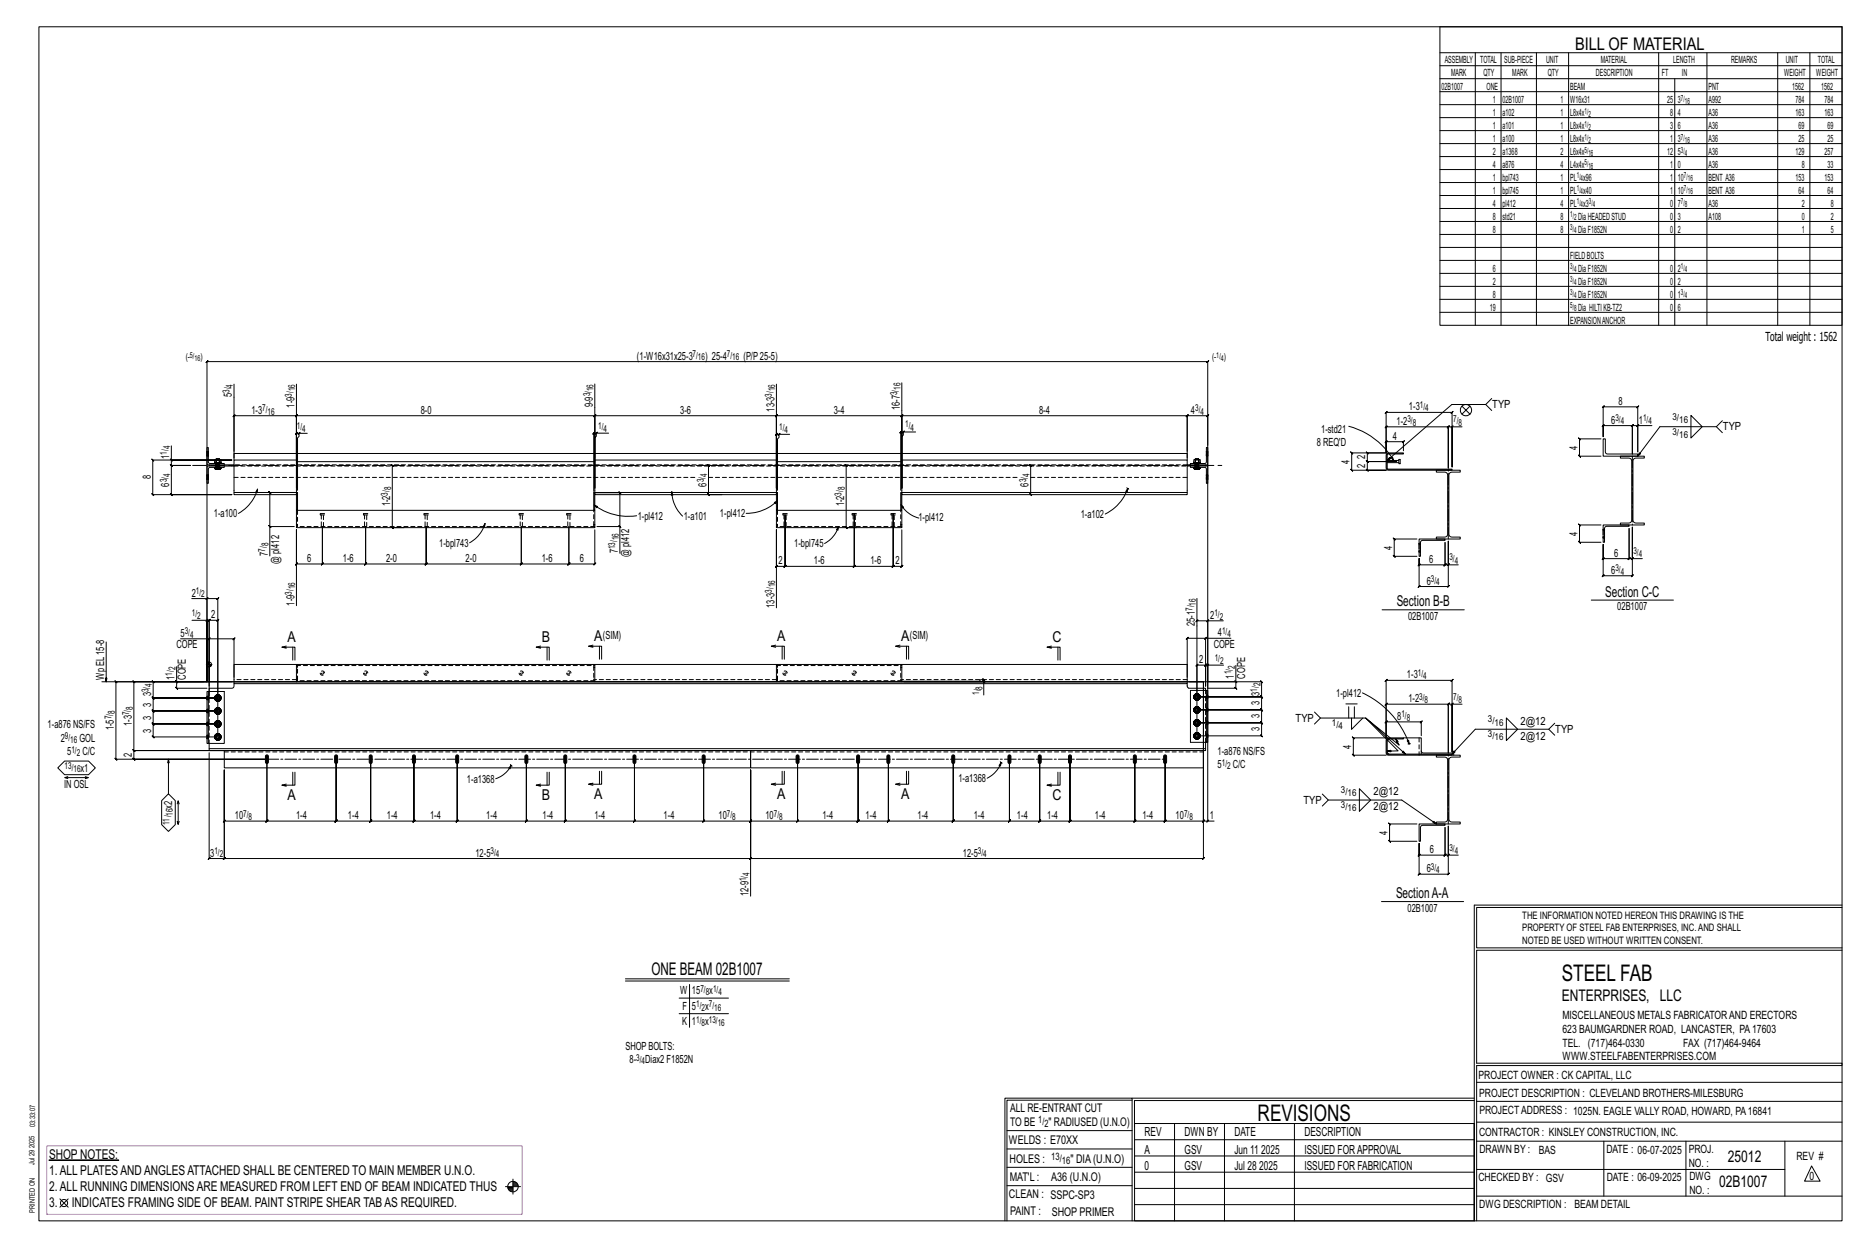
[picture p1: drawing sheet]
<svg xmlns="http://www.w3.org/2000/svg" width="914mm" height="610mm" viewBox="0 0 914 610" stroke-linecap="round" stroke-linejoin="round" font-family="sans-serif">
<g fill="#000" stroke="#000" stroke-width=".49">
<path d="M130 370h1v3a.7 .7 0 0 1 0 1 .7 .7 0 0 1-1-1zM164 370h1v3a.7 .7 0 0 1 0 1 .7 .7 0 0 1-1-1zM181 370h1v3a.7 .7 0 0 1-1 1 .7 .7 0 0 1 0-1zM202 370h1v3a.7 .7 0 0 1 0 1 .7 .7 0 0 1-1-1zM223 370h1l1 3a.7 .7 0 0 1-1 1 .7 .7 0 0 1-1-1zM257 370h1v3a.7 .7 0 0 1 0 1 .7 .7 0 0 1-1-1zM276 370h1v3a.7 .7 0 0 1 0 1 .7 .7 0 0 1-1-1zM310 370h1v3a.7 .7 0 0 1 0 1 .7 .7 0 0 1-1-1zM344 370h1v3a.7 .7 0 0 1-1 1 .7 .7 0 0 1 0-1zM390 370h1v3a.7 .7 0 0 1-1 1 .7 .7 0 0 1 0-1zM420 370h1v3a.7 .7 0 0 1-1 1 .7 .7 0 0 1-1-1zM434 370h2v3a.7 .7 0 0 1-1 1 .7 .7 0 0 1-1-1z"/>
<path d="M466 370h1v3a.7 .7 0 0 1 0 1 .7 .7 0 0 1-1-1zM494 370h1v3a.7 .7 0 0 1-1 1 .7 .7 0 0 1-1-1zM508 370h2v3a.7 .7 0 0 1-1 1 .7 .7 0 0 1-1-1zM523 370h1v3a.7 .7 0 0 1 0 1 .7 .7 0 0 1-1-1zM555 370h1v3a.7 .7 0 0 1 0 1 .7 .7 0 0 1-1-1zM570 370h1v3a.7 .7 0 0 1-1 1 .7 .7 0 0 1 0-1zM24 568h34z"/>
</g>
<g fill="none" stroke="#000" stroke-width=".49">
<path d="M19 13h883v584h-883zM705 13h197v146h-197zM705 26h197M705 32h197M705 39h197M722 26v133M735 26v133M752 26v133M768 26v133M812 26v133M820 39v120M836 26v133"/>
<path d="M870 26v133M886 26v133M705 45h197M705 51h197M705 58h197M705 64h197M705 70h197M705 77h197M705 83h197M705 89h197M705 96h197M705 102h197"/>
<path d="M705 108h197M705 115h197M705 121h197M705 127h197M705 134h197M705 140h197M705 146h197M705 153h197M115 188v33M145 188v37v-22h1l-1 1v-1h-30l-1 1 1-1v21M291 188v51v-25l1-1v-1h6M380 188v37"/>
<path d="M441 187v52v-25l1-1v-2h6M716 199l2 2 2-2M727 198l3 3M730 195l-3 3h-16l-32 27 1-1h1l-2 1h6M84 218v7h29h-38h-1l1 1v-1v17h-1l1 1v-1h38h-29v1l-1-1h1v-14l-1-1 1 1h9h-9l-1-1 1 1v-3M146 212h1l-1 1zM146 212h-1h1l-1 1v-1v27M150 212h-4v2v26M292 212h-1v-1l-1 1h1v28M292 211l-1 1zM381 212h1l-1 1zM381 212h-1h1l-1 1v-1v27"/>
<path d="M387 212h-6v2v1v25M442 211h1l-1 1zM442 211h-1l-1 1 1-1v29M591 218v-15h1l-1 1v-1h-10h1l-1 1v-1v18M660 209a36 36 0 0 1 22 16M711 209h-2v-1l-1 1h1v20v-20v-1l-1 1h1h-30v-1l-1 1h1v13h-17l-1-1 1 1v8h-1l1 1v-1h17h-10l1 1-1-1v-4h1l-1-1v1h15h-15h1l-1-1v1v-4h1l-1-1v1h10M711 208l-1 1zM716 203l2-2 2 2M716 209h-5v19v-26v-1l-1 1h1h-32v-1l-1 1h1v20v-6l-1 1 1-1h8l-1 1 1-1v5M784 215h-11v-1l1 1h-1v8l1 1-1-1h11M785 215h1v6v1h16v1h-17zM802 208l-1 1z"/>
<path d="M802 208h-3h1l-1 1v-1v14v-14h1l-1 1v-1h-14l-1 1 1-1v6v-15l-1 1 1-1h17l-1 1 1-1v22v-13h7M828 203l5 6-5 5zM840 209l3 3M843 206l-3 3h-27l-11 14M83 225l1 1zM101 232h.1M101 234h.1M101 221h.1M101 223h.1M102 232h.1M102 234h.1M102 221h.1"/>
<path d="M102 223h.1M102 228h-1v8h1v-7h8v-1M102 227h-1v-8h1v8h8M105 226l3 1zM105 229h.1M105 226v-1h1v1M105 229l1 1M106 229h-1l1 1M106 227h.1M106 228h.1M106 229h.1M106 230v-1h2l-1 1"/>
<path d="M106 229h1M107 230l1-1v1M107 229l-1 1M107 226v-1h-1v-1l2 1v1M107 227h.1M107 228h.1M107 229h.1M108 229h.1M108 229l-1 1M115 225v-3h466v3M115 227h-13v1h13M126 239v2h-1z"/>
<path d="M126 239a20 20 0 0 1-9 12M145 225v-22v1l1-1h-1h146v1l1-1h-1v22M145 226h146M198 228h-6v-1l1 1h-1v30l1 1-1-1h6M291 224v-21v1l1-1h-1h89v1l1-1h-1v36v-36v1l1-1h-1h61v1l1-1h-1v36v-36v1l1-1h-1h140v1l1-1h-1v21M353 228h-6l-1-1 1 1v14h-1l1 1v-1h6M380 226h61M419 228h-5v-1l1 1h-1v30l1 1-1-1h5M505 228l-1-1 1 1v14M552 239h.1M552 239v2l-1-1zM552 239a22 22 0 0 1-11 12"/>
<path d="M552 239h1M581 227h9v1h-9M583 228v1h7l1 7v-8h-1M583 227h7l1-8v8h-1M584 226l3 1zM584 229h1zM584 226v-1h1v1M585 229v1M585 229v1l-1-1M585 227h.1M585 228h.1M585 229h.1"/>
<path d="M585 230v-1h2v1M585 229h1M586 230l1-1v1M586 229v1M587 225v1M587 225v-1h-2v1h2v1M587 227h.1M587 228h.1M587 229h.1M587 229l-1 1M591 232h.1M591 234h.1"/>
<path d="M591 221h.1M591 223h.1M679 222h1h7h-8v7l1 1h31h-31l-1-1zM679 226h6M681 224h1v1zM685 225v2zM703 230h12v1h-5l-1 1v29l1 2h5v1h-12v-1h5l1-2v-29l-1-1h-5zM793 223h12v1h-5l-1 2v28l1 2h5v1h-12v-1h5l1-2v-28l-1-2h-5zM115 241h30v1h-30zM115 241v-16h30v16M132 257l1 1zM144 258h-12v14"/>
<path d="M144 241h-12v-1l1 1h-1v17M145 241h1v9h-1zM145 250h146v8h-146zM237 256v2zM237 256a16 16 0 0 1-7 10M291 241v9zM291 241h12l1 1-1-1v17M291 247l2 1h-1zM291 247a28 28 0 0 0 21 5M291 241h89v1h-89zM291 241v-16h89v16M291 259v17l1-1-1 1h-13l1-1-1 1v-18v18l1-1-1 1h-23l1-1-1 1v-18v18l1-1-1 1h-46v-1l-1 1h1v-18v18v-1l-1 1h1h-30v-1l-1 1h1v-18v18v-1l-1 1h1h-21v-1l-1 1h1v-18v18v-1l-1 1h1h-13l1-1-1 1v-17v37"/>
<path d="M292 258h11v13M303 257l1 1zM329 241v1zM329 241a17 17 0 0 0 5 12M379 246l2-1-1 1zM380 241h1v9h-1zM380 250h61v8h-61zM381 245a22 22 0 0 1-16 6M410 258v1h-1zM410 258a14 14 0 0 1-6 8M441 241v9zM441 247l1 1v1z"/>
<path d="M441 247a14 14 0 0 0 9 6M441 241h140v1h-140zM441 241v-16h140v16M441 259v18h1l-1 1v-1h-4h1l-1 1v-1v-26v26h1l-1 1v-1h-19h1l-1 1v-1v-26v26h1l-1 1v-1h-34h1l-1 1v-1v-25v25h1l-1 1v-1h-4h1l-1 1v-1v-18v38M504 242l1 1zM784 257h-11v-1l1 1h-1v8l1 1-1-1h11M785 259h.1M785 257h12l-11 1-1 1v6zM694 264h-12v-1l1 1h-1v8l1 1-1-1h12M695 266h.1M695 270h.1M695 264h12h-11l-1 1v7z"/>
<path d="M709 276h-2h1l-1 1v-1v-11v11h1l-1 1v-1h-12l-1 1 1-1v-3v14h-1l1-1v1h14h-1l1-1v1v-22v11h5M709 276l-1 1zM785 263h.1M799 273h1l-1 1zM799 273h-2h1l-1 1v-1v-14v14h1l-1 1v-1h-12l-1 1 1-1v-7v16h-1l1-1v1h14l1-1-1 1v-24v15h5M94 293h7v41v-31h-7M101 293l1-1zM101 293h6h-1l1-1v1v68h-32l-1-1 1 1v-7v1l-1-1h1h32h-32v1l-1-1h1v-6l-1-1 1 1h32h-32l-1-1 1 1v-7v1l-1-1h1h32h-32v1l-1-1h1v-7l-1-1 1 1h25M586 293v13M677 298h40M779 294h40M52 314v20"/>
<path d="M88 313h14v23M101 304l1-1zM101 303h1v1l1-1h-1v38M102 313l1-1zM102 313h13h-1l1-1v1v18M140 317h-2h6v6M140 316l-2 1M143 317v6M265 317h-2h6v6M265 316l-2 1M268 317v6M290 317l-2-1h6v7"/>
<path d="M290 316h-2M293 316v7M378 316h6v7M380 316h-2l2 1M383 316v7M438 316h7v7M441 316h-3l3 1M444 316v7M515 317h-2h6v6M515 316l-2 1M518 317v6M586 306v54z"/>
<path d="M586 304h-1l1-1v1h5M590 312h-9h1l-1 1v-1v19M591 312l-1 1zM592 303l-1 1zM599 304h-8v98h3M603 312h-13v24M50 334h51v-157l1-1-1 1h490l1-1-1 1v157h27l-1-1 1 1v7l-1-1 1 1h-32h32l-1-1 1 1v6h-1l1 1v-1h-32h32h-1l1 1v-1v7l-1-1 1 1h-32h32l-1-1 1 1v6h-1l1 1v-1h-32M86 333l1 1zM86 326v8h27M86 334v3v-1l1 1h-1h15M101 325h3M101 338h1v26h-1z"/>
<path d="M101 325h.1M102 324v1M102 338h8v26h-8M102 334v-31v1l1-1h-1h5l-1 1 1-1v38M102 324v8M103 325v1M107 340l-1 1M115 334h466M115 334l-1 3h-12v1M145 325h-30v9h30M145 325h146v9M145 334h235"/>
<path d="M145 325v9M291 325h89M380 325h61v9h-61zM441 333h38h1h2l-1-1 1 1v1M441 325h140v9h-140M443 334h39v6M481 333l1 1zM581 334l1 3h8v1M585 340h.1M586 339l-1 1M586 340h1M586 340h.1"/>
<path d="M587 340v1M590 336v-11h1l-1 1v-1h-4l-1 1 1-1v16M591 338v25zM591 338h-8v25h8M591 325h-1h1l-1 1v-1v11M592 325l-1 1zM599 325h-8v12h14l-1-1 1 1v-3M604 333l1 1zM605 326v8h-23M667 339a44 44 0 0 1 23 25M105 354h1M105 348h1"/>
<path d="M105 341h1M105 360l1 1M105 347l1 1M106 355v1M106 349h.1M106 343h.1M106 354l-1 1M106 348h-1M106 341l-1 1M106 354v-1l-1 1 1 1M106 347l-1 1 1 1v-1M106 341v-1l-1 1 1 2v-1"/>
<path d="M106 355l1 1M106 349h1M106 342l1 1M106 359h.1M106 353h.1M106 346v1M106 340h.1M107 359l-1 1M107 360v-1h1l-1 1M107 353h-1M107 353h1h-1M107 346l-1 1"/>
<path d="M107 347v-1l1 1h-1M107 340h1l-1 1M107 360l1 1M107 353l1 1v1M107 347l1 1M107 341h1v1M107 355h1l-1 1v-1M107 349h1h-1M107 342l1 1h-1M108 355h.1M108 348v1M108 342v1"/>
<path d="M108 354l-1 1M108 348l-1 1M108 341l-1 1M108 359v1M108 353v1M108 347h.1M108 340v1M108 360v1M108 354h.1M108 347v1M108 341h.1M584 341h1"/>
<path d="M584 347h1M584 354h1M585 340v1M585 347h.1M585 353v1M585 359v1M585 342h.1M585 348v1M585 355h.1M585 341v1M585 347v1M585 354h.1"/>
<path d="M585 341v-1l-1 1 1 1v-1M585 347v-1l-1 1 1 1M585 353l-1 1 1 1v-1M585 360v-1l-1 1 1 1v-1M585 342h1M585 348l1 1M585 354l1 1M585 346h.1M585 352v1M585 359h.1M586 342h.1M586 348v1"/>
<path d="M586 355h.1M586 346l-1 1M586 346h1v1M586 352l-1 1M586 353v-1l1 1M586 358l-1 1M586 359h1M586 340l1 1v1M586 346l1 1v1M586 353l1 1M586 359l1 1v1M586 346h.1"/>
<path d="M586 352v1M586 359h.1M587 342h-1M587 348l-1 1v-1M587 354v1h-1M587 341v1M587 348h.1M587 354v1M587 341l-1 1M587 347l-1 1M587 354l-1 1M587 346v1"/>
<path d="M587 353h.1M587 359v1M587 347h.1M587 353v1M643 348l3 3h22l16 16h-5M646 351l-3 3M659 344h5M660 346v5M662 351v6l5-6M663 346v5M710 345l1-1zM711 345h-2v-1l-1 1h1v23v-23v-1l-1 1h1h-30v-1l-1 1h1v16v-8l-1 1 1-1h17l-1 1 1-1v7"/>
<path d="M716 345h-5v23v-35v-1l-1 1h1h-32v-1l-1 1h1v28h-17v-1l1 1h-1v8l1 1-1-1h17M737 351l6 6-6 5zM758 357l3 3M761 354l-3 3h-36l-11 12M28 376l4-4h11l4 4-4 3h-11zM33 380h-1l1 1M42 380h1M82 371v17M102 368v52v1l1-1h-1h8l-1 1 1-1v-43v25h-1l1-1v1h21h-1l1-1v1v-31v31h-1l1-1v1h34h-1l1-1v1v-31v31h-1l1-1v1h16l1-1-1 1v-31v31l1-1-1 1h22h-1l1-1v1v-31v31h-1l1-1v1h21h-1l1-1v1v-31v31h-1l1-1v1h34h-1l1-1v1v-31v31h-1l1-1v1h19h-1l1-1v1v-31v31h-1l1-1v1h34h-1l1-1v1v-31v31h-1l1-1v1h33l1-1-1 1v-31v31l1-1-1 1h23l1-1-1 1v-25v25l1-1-1 1h23l1-1-1 1v-31v31l1-1-1 1h30l1-1-1 1v-31v31l1-1-1 1h15h-1l1-1v1v-31v31h-1l1-1v1h32h-1l1-1v1v-31v31h-1l1-1v1h27l1-1-1 1v-31v31l1-1-1 1h15h-1l1-1v1v-31v31h-1l1-1v1h15h-1l1-1v1v-31v31h-1l1-1v1h32h-1l1-1v1v-31v31h-1l1-1v1h14l1-1-1 1v-31v31l1-1-1 1h19l1-1-1 1v-68h-532l-1-1 1 1v37h-1l1 1v-1h73h-64v1l-1-1h1v-4v1l-1-1h1h300h-300v1l-1-1h1v-33l-1-1 1 1h523v68l1-1-1 1h2M102 364v2M105 361h1M106 362h.1"/>
<path d="M106 361h-1M106 360v-1l-1 2 1 1v-1M106 361l1 1M107 361l1 1h-1M108 361v1M108 361h-1M110 367h257v9h-257zM110 377v43l-1 1 1-1h257v1l1-1h-1v-43v43v1l1-1h-1h222v1l1-1h-1v-43M143 378v6M144 378v6h-6l2 1M250 374h.1M250 374v2h-1z"/>
<path d="M250 374a13 13 0 0 1-7 7M250 374l1 1M268 378v6M269 378v6h-6l2 1M293 377v7M294 377v7h-6l2-1M367 367h222v9h-222zM367 377v61M383 377v7M384 377v7h-6M444 377v7M445 377v7h-7"/>
<path d="M490 373h.1M490 373v2l-1-1zM490 373a13 13 0 0 1-7 8M490 373h1M518 378v6M519 378v6h-6l2 1M584 360h1M585 361h.1M585 360v1M585 361l1 1M586 361h.1M587 361h-1"/>
<path d="M587 360v1M587 360l-1 1M590 366h-488v1h8M590 363v4h-1M679 362l1-1h7v1h-8v6l1 1h31h-31l-1-1zM679 368l1 1M680 362h-1M683 362l2 3-17-14 20 18M687 361h9v8M689 362h1v2zM690 364h-1M690 364h.1"/>
<path d="M696 367l1 1h15v1M703 369h12v1l-5 1-1 1v29l1 1h5v1h-12v-1h5l1-1v-29l-1-1-5-1zM32 380h11l-1 1M82 388l4 4v11l-4 4-3-4v-11zM87 393v-1l1 1M87 392v11v-1M140 384h-2M265 384h-2M288 384h2M380 383l-2 1h2M441 383l-3 1h3M515 384h-2"/>
<path d="M647 388l3 3h36l17 12M650 391l-3 3M665 386l6 5-6 6zM88 402l-1 1M592 401l-1 1zM694 403h-14l1 1-1-1v9v-1l1 1h-1h14M695 403h12v1h-11l-1 1v7zM709 418l-1 1zM709 418h-2h1l-1 1v-1v-13v13h1l-1 1v-1h-12l-1 1 1-1v-5v15h-1l1-1v1h14h-1l1-1v1v-24v14h5M676 441h40M722 443v154M722 443h180"/>
<path d="M902 444h-179v20h179M306 479h80M306 480h80M902 465h-179v55h179v1h-179v76M332 488h25M332 496h25M338 482v21M554 538h-61v59M554 537h168M722 538h-167v13M723 539h179M723 530h179"/>
<path d="M493 553h61M555 550h167v47h-167zM555 558h167M575 550v47M599 550v47M634 550v47M723 549h179M723 558h179M785 558v27M825 558v27M874 558v27M251 577v7"/>
<path d="M251 579h2M251 580h3M251 578h2M493 571h61M493 562h61M555 573h167M555 566h167M723 572h151M887 570l4 8h-8zM29 587l4 4M33 587l-4 4M247 581h8"/>
<path d="M249 581h2M249 582h2M250 583h1M492 597v-60h62v60M493 580h61M555 589h167M555 581h167M723 585h179"/>
<circle cx="718" cy="201" r="2.8"/>
<circle cx="102" cy="325" r="1.2"/>
<circle cx="31" cy="589" r="1.8"/>
<circle cx="251" cy="581" r="2.6"/>
</g>
<path d="M23 561h233v33h-233z" fill="none" stroke="#f0f" stroke-width=".5"/>
<g fill="none" stroke="#000" stroke-width=".49" stroke-dasharray="2 1.4">
<path d="M101 233h1M101 232h.1M101 234h.1M101 234h1M101 222h1M101 221h1M101 221h.1M101 223h.1M101 223h1M101 222l1 1M102 232h-1M102 221h-1"/>
<path d="M102 232h.1M102 234l-1-1 1 1M102 221h.1M102 222h-1l1 1M105 229h.1M105 229l1 1M105 226h1h-1v-1h1v1v-1v1h1h-1M106 229h.1M106 230l-1-1 1 1-1-1h1M106 227h.1M106 227v1M106 228v1"/>
<path d="M106 228h.1M106 227v2zM106 225v-1M106 225h1M106 230h.1M106 225h.1M106 227h-1l1-1M106 227h1M106 226h1M106 228v-1M106 229h1zM106 229l1 1v-1"/>
<path d="M106 224h1M106 227l1 1zM106 227h1zM107 228v-1M107 227h.1M107 228v1zM107 228l-1 1M107 229h-1M107 230l-1-1h1M107 229h.1M107 229h1M107 225h.1"/>
<path d="M107 228v1M107 230h.1M107 227h1M107 226h1M107 224v1M107 225v1zM107 226h1h-1v-1h1v1M107 227v2zM107 228h.1M107 229v-1M108 230v-1M108 229l-1 1z"/>
<path d="M108 227h.1M108 226v1M108 229v1zM108 229h.1M115 228h466M115 234h226M347 234h152M505 234h76M581 227h-466M584 229h1zM584 229l1 1M584 226h1h-1v-1h1v1v-1v1h2h-2"/>
<path d="M585 229h.1M585 229v1M585 230v-1v1v-1M585 227h.1M585 227v1M585 228v1M585 228h.1M585 227v2zM585 225l1-1M585 225h2M585 230h1M585 225h.1"/>
<path d="M585 227h-1l1-1M585 227h2M585 226h2M585 228v-1M585 229h1zM585 229l1 1v-1M586 225h.1M586 224h1M586 227v1zM586 228v-1M586 228l-1 1M586 227h.1"/>
<path d="M586 228l1-1M586 228v1zM586 229h.1M586 227h1M586 230l-1-1h1M586 229h1M586 228v1M586 230h1M587 228v-1M587 228v1M587 227h.1M587 226h.1"/>
<path d="M587 229h.1M587 225h.1M587 224v1M587 225v1zM587 226v-1v1M587 227v2zM587 228h.1M587 229v-1M587 230v-1M587 229v1zM587 226v1M591 234h.1"/>
<path d="M591 233v1v-1M591 223h.1M591 222v-1M591 232h.1M591 221h.1M591 233v-1M591 233h.1M591 222h.1M146 250v7h-1M146 257v1M146 257h-1M157 252h2v-1"/>
<path d="M157 251v1M157 252v6M158 258v-6M159 251h-2M178 252h2v-1M178 251v1M178 252v6M180 258v-6M180 251h-2M208 252h2v-1M208 251v1M208 252v6"/>
<path d="M209 258v-6M210 251h-2M254 252h2v-1M254 251v1M255 252v6M256 258v-6M256 251h-2M277 252h3v-1M277 251v1M278 252v6M279 258v-6M280 251h-3"/>
<path d="M291 258v-1M291 258h-146M291 257v-7M291 257h.1M381 250v7h-1M381 257v1M381 257h-1M383 252h2v-1M383 251v1M384 252v6M385 258v-6M385 251h-2"/>
<path d="M417 252h2v-1M417 251v1M418 252v6M419 258v-6M419 251h-2M436 252h2v-1M436 251v1M437 252v6M438 258v-6M438 251h-2M441 258v-1M441 258h-61"/>
<path d="M441 257v-7M441 257h.1M785 260h.1M785 259h.1M695 267h.1M695 266h.1M695 270h.1M695 269v1M695 269v-2v2v1M785 263h.1M785 262v1M785 262v-2v2v1"/>
<path d="M102 338v26M107 340h-1h1h-1h1M107 340v1zM107 340h.1M145 332h-30M145 326h146M145 332h1v-5h-1M146 325v2M146 333v-1M291 327v-2M291 332v1M291 333h-146"/>
<path d="M291 327v5M380 332h-89M380 326h61M380 332h1v-5h-1M381 325v2M381 333v-1M441 327v-2M441 332v1M441 333h-61M441 327v5M581 332h-140M585 340h-1z"/>
<path d="M585 340v-1zM585 340h.1M585 340h2zM585 339h1zM586 339l-1 1 1-1-1 1h1M586 339v1v-1v1zM586 339h1zM586 340h1zM586 340h1M587 339v1zM587 340v1zM587 340v2"/>
<path d="M587 340h.1M101 360h1M101 355h1zM101 355h.1M101 355h1M101 354h1M101 353h1M101 349h1zM101 349v-1M101 348l1 1M101 348h1M101 347h1"/>
<path d="M101 342h1zM101 342h.1M101 342h1M101 341h1M102 355l-1-1 1 1M102 348h-1h1M102 342l-1-1 1 1M105 354v1zM105 348h.1M105 341v1zM105 354l1-1-1 1 1 2-1-2h1M105 348l1-1-1 1 1 1-1-1h1"/>
<path d="M105 341l1-1-1 1 1 2-1-2h1M105 360v1zM105 354h.1M105 355h.1M105 347v1zM105 348v1zM105 341h.1M105 342v1zM105 360l1 1M105 355l1-1M105 354h1M105 348h1"/>
<path d="M105 347l1 1M105 342l1-1M105 341h1M105 359v1zM105 359h1zM105 353v1zM105 355l1 1zM105 353h1zM105 347h.1M105 349h1zM105 347l1-1zM105 340v1z"/>
<path d="M105 343h1zM105 340h1zM106 359h.1M106 355v1zM106 355v1M106 353h.1M106 349h.1M106 347v-1zM106 347v-1M106 343h.1M106 340h.1M106 355h.1"/>
<path d="M106 354v-1M106 348v1M106 347h.1M106 342h.1M106 341h.1M106 354v1zM106 348h.1M106 341v1zM106 359h1zM106 356h1zM106 353h1zM106 349h1z"/>
<path d="M106 347h1zM106 343h1zM106 340h1zM106 360v-1l-1 2v-1v1l1 1-1-1 1 1v-1M106 353l-1 1v1h1h-1h1M106 347l-1 1v-1v1l1 1-1-1 1 1M106 341v-1l-1 1v1l1 1-1-1 1 1v-1M106 354h.1M106 354v-1zM106 347v1zM106 348v1zM106 346h1z"/>
<path d="M106 360h1zM106 355l1 1h-1h1h-1zM106 355h1zM106 349h1h-1h1h-1zM106 342l1 1h-1h1h-1zM106 342h1zM106 341h1zM107 359h-1h1h-1l1 1M107 360h.1M107 359v1zM107 359h.1M107 353h-1h1h-1h1"/>
<path d="M107 356h.1M107 355v1M107 355h.1M107 353h.1M107 346h-1h1h-1l1 1M107 349h.1M107 347h.1M107 346v1zM107 346h.1M107 343h.1M107 342h.1M107 341h.1"/>
<path d="M107 353v1zM107 349v-1zM107 359h1zM107 359h1M107 356l1-1zM107 356l1-1M107 353h1zM107 353h1M107 349h1zM107 349h1M107 346l1 1zM107 346l1 1"/>
<path d="M107 343h1zM107 343h1M107 340h1zM107 340h1M107 354h.1M107 347v1zM107 359l1 2zM107 353l1 1zM107 347l1 1zM107 340l1 1zM107 354v1zM107 348h.1"/>
<path d="M107 341v1zM108 355h.1M108 354v-1M108 348v1M108 347h.1M108 342v1M108 341v-1M108 359l-1 1 1 1M108 355v-1M108 353h-1l1 2M108 349v-1M108 347h-1l1 1"/>
<path d="M108 343v-2M108 340l-1 1 1 1M108 359v1zM108 353v1zM108 340v1zM108 360v1zM108 360v1M108 354h.1M108 347v1zM108 347v1M108 341h.1M108 348v1z"/>
<path d="M108 342v1zM108 354l-1 2zM108 348l-1 1zM108 341l-1 2zM108 354v1zM108 348h.1M108 341v1zM584 341v1zM584 347v1zM584 354h.1M584 341l1 1zM584 341l1-1-1 1 1 1-1-1h1"/>
<path d="M584 347l1 1zM584 347l1-1-1 1 1 2-1-2h1M584 354h1zM584 354l1-2-1 2 1 1-1-1h1M584 340v1zM584 342h1zM584 347h.1M584 348h1zM584 353v1zM584 354l1 1zM584 359v1zM585 342v-1"/>
<path d="M585 340v1M585 348v-1M585 347h.1M585 354h.1M585 353v1M585 359v1M585 342h.1M585 346l-1 1zM585 348v1zM585 346h.1M585 353h-1zM585 355h.1"/>
<path d="M585 353v-1zM585 359h-1zM585 359h.1M585 348v1M585 353v-1M585 341l1 1M585 341l1-1M585 348h1M585 347l1-1M585 354l1 1M585 353h1M585 360l1-1"/>
<path d="M585 341h.1M585 347v1zM585 342h2zM585 349h2zM585 346h2zM585 355h2zM585 352h2zM585 359h2zM585 340l-1 1 1-1v2M585 347v-1l-1 1h1v1M585 353l-1 1 1-1v1v1v-1v1v-1M585 359l-1 1 1-1v2"/>
<path d="M585 341l1 1zM585 341l1-1zM585 348h1zM585 347h1zM585 353v1zM585 354h1zM585 353h1zM585 360h.1M585 360l1-1zM585 342l1 1zM585 349h1zM585 346h1z"/>
<path d="M585 355h1zM585 352h1zM585 359l1-1zM586 342h-1h1h-1zM586 342h.1M586 340h.1M586 348v1h-1h1h-1zM586 348h.1M586 347h.1M586 355h-1h1h-1zM586 354h.1M586 353h.1"/>
<path d="M586 359h.1M586 343l1-1zM586 346h-1h1h-1h1M586 349h1zM586 349h.1M586 348v1M586 346h.1M586 346h1zM586 352h-1h1h-1l1 1M586 355h1zM586 355h.1M586 352v1z"/>
<path d="M586 352h1zM586 358l-1 1 1-1-1 1h1M586 358v1v-1v1zM586 358l1 1zM586 342h1M586 342l1-1zM586 340l1 1zM586 348h1M586 348h1zM586 347h1zM586 346l1 1M586 355l1-1"/>
<path d="M586 354h1zM586 353h1zM586 353h1M586 359l1 1zM586 359h1M586 342h1zM586 349l1-1zM586 349l1-1M586 346h1M586 355h1M586 352l1 1zM586 352l1 1"/>
<path d="M586 359h1zM587 342h.1M587 349v-1zM587 346h.1M587 355h.1M587 352v1zM587 359h.1M587 341h.1M587 347h.1M587 353v1zM587 360h.1M587 346v1z"/>
<path d="M587 352v2zM587 359v1zM587 347v1zM587 354h.1M587 341v1M587 341v-1M587 348h.1M587 347v-1M587 354v1M587 353h.1M587 360v-1M587 342v-1"/>
<path d="M587 348v-1M587 346v1v1M587 355v-1M587 353v1M587 359v2M587 340v1M587 359v1M587 354v1zM587 341v1zM587 347v2zM591 340h.1M591 341v-1"/>
<path d="M591 346v1zM591 347h.1M591 353h.1M591 353v1v-1M591 359h.1M591 360v-1M591 341h.1M591 342h.1M591 348h.1M591 354h.1M101 361h1zM101 361h.1"/>
<path d="M101 361h1M102 361h-1h1M105 361h.1M105 361l1-2-1 2 1 1-1-1h1M105 361v1zM105 361h1M105 362h1zM106 362h.1M106 361h.1M106 360h.1M106 362h1zM106 360v1z"/>
<path d="M106 361l1 1h-1h1h-1zM106 361h1zM107 362h.1M107 361h.1M107 362h1zM107 362h1M107 360v1zM108 361v1M108 360v-1M108 362v-1M108 361v1zM108 361l-1 1z"/>
<path d="M108 361h.1M110 368h479M584 360v1zM584 360l1 1zM584 360l1-1-1 1 1 1-1-1h1M584 361h1zM585 361v-1M585 361h.1M585 360l1 1M585 361h2zM585 360l1 1zM585 361l1 1z"/>
<path d="M586 361v1l-1-1 1 1-1-1zM586 361h.1M586 362l1-1zM586 362v-1zM586 362v-1M586 361h1M586 361l1-1zM586 361h1zM587 361h.1M587 360v1M587 361v-1M587 360v1z"/>
<path d="M590 363v-25M591 360h.1M591 361h.1M695 361v8"/>
<circle cx="158" cy="329" r="1.1"/>
<circle cx="158" cy="329" r=".5"/>
<circle cx="179" cy="329" r="1.1"/>
<circle cx="179" cy="329" r=".5"/>
<circle cx="209" cy="329" r="1.1"/>
<circle cx="209" cy="329" r=".5"/>
<circle cx="255" cy="329" r="1.1"/>
<circle cx="255" cy="329" r=".5"/>
<circle cx="278" cy="329" r="1.1"/>
<circle cx="278" cy="329" r=".5"/>
<circle cx="384" cy="329" r="1.1"/>
<circle cx="384" cy="329" r=".5"/>
<circle cx="418" cy="329" r="1.1"/>
<circle cx="418" cy="329" r=".5"/>
<circle cx="437" cy="329" r="1.1"/>
<circle cx="437" cy="329" r=".5"/>
</g>
<path d="M94 228h504" fill="none" stroke="#000" stroke-width=".49" stroke-dasharray="6.8 1 0 1"/>
<path d="M799 223v34M709 264v-34M131 371h439M709 403v-34" fill="none" stroke="#000" stroke-width=".49" stroke-dasharray="5.8 1 1 1"/>
<g font-size="11.2">
<text x="764" y="480">STEEL FAB</text>
<text x="616" y="548">REVISIONS</text>
</g>
<g font-size="8.6">
<text x="771" y="24">BILL OF MATERIAL</text>
<text x="319" y="477">ONE BEAM 02B1007</text>
</g>
<g font-size="7.9">
<text x="765" y="490">ENTERPRISES, LLC</text>
<text x="846" y="569">25012</text>
<text x="842" y="581">02B1007</text>
</g>
<g font-size="7.3">
<text x="786" y="292">Section C-C</text>
<text x="684" y="297">Section B-B</text>
<text x="141" y="314">A</text>
<text x="265" y="314">B</text>
<text x="291" y="314">A</text>
<text x="380" y="314">A</text>
<text x="441" y="314">A</text>
<text x="515" y="314">C</text>
<text x="141" y="391">A</text>
<text x="265" y="391">B</text>
<text x="291" y="391">A</text>
<text x="380" y="391">A</text>
<text x="441" y="391">A</text>
<text x="515" y="391">C</text>
<text x="683" y="439">SectionA-A</text>
</g>
<g font-size="6.6">
<text x="24" y="567">SHOP NOTES:</text>
<text x="24" y="575">1.ALL PLATESANDANGLESATTACHED SHALL BE CENTERED TO MAIN MEMBER U.N.O.</text>
<text x="24" y="583">2.ALL RUNNING DIMENSIONSARE MEASURED FROM LEFT END OF BEAM INDICATED THUS</text>
<text x="24" y="591">3.</text>
<text x="35" y="591">INDICATES FRAMING SIDE OF BEAM. PAINT STRIPE SHEAR TABAS REQUIRED.</text>
</g>
<g font-size="6.1">
<text x="864" y="167">Total weight : 1562</text>
<text x="560" y="556">REV</text>
<text x="580" y="556">DWN BY</text>
<text x="604" y="556">DATE</text>
<text x="639" y="556">DESCRIPTION</text>
<text x="560" y="564">A</text>
<text x="580" y="564">GSV</text>
<text x="604" y="564">Jun 11</text>
<text x="617" y="564">2025</text>
<text x="639" y="564">ISSUED FORAPPROVAL</text>
<text x="560" y="572">0</text>
<text x="580" y="572">GSV</text>
<text x="604" y="572">Jul 28</text>
<text x="616" y="572">2025</text>
<text x="639" y="572">ISSUED FOR FABRICATION</text>
</g>
<g font-size="5.9">
<text x="494" y="560">WELDS : E70XX</text>
<text x="494" y="569">HOLES :</text>
<text x="524" y="569">&quot; DIA(U.N.O)</text>
<text x="494" y="578">MAT'L :</text>
<text x="515" y="578">A36 (U.N.O)</text>
<text x="494" y="586">CLEAN : SSPC-SP3</text>
<text x="495" y="595">PAINT :</text>
<text x="515" y="595">SHOP PRIMER</text>
</g>
<g font-size="5.8">
<text x="494" y="544">ALL RE-ENTRANT CUT</text>
<text x="494" y="551">TO BE</text>
<text x="513" y="551">&quot; RADIUSED (U.N.O)</text>
</g>
<g font-size="5.6">
<text x="765" y="499">MISCELLANEOUS METALS FABRICATORAND ERECTORS</text>
<text x="765" y="505">623 BAUMGARDNER ROAD, LANCASTER, PA17603</text>
<text x="765" y="512">TEL. (717)464-0330</text>
<text x="824" y="512">FAX (717)464-9464</text>
<text x="765" y="519">WWW.STEELFABENTERPRISES.COM</text>
<text x="724" y="528">PROJECT OWNER : CK CAPITAL, LLC</text>
<text x="724" y="537">PROJECT DESCRIPTION : CLEVELAND BROTHERS-MILESBURG</text>
<text x="724" y="545">PROJECTADDRESS : 1025N. EAGLE VALLY ROAD, HOWARD, PA16841</text>
<text x="724" y="556">CONTRACTOR : KINSLEY CONSTRUCTION, INC.</text>
<text x="724" y="564">DRAWN BY :</text>
<text x="753" y="564">BAS</text>
<text x="786" y="564">DATE : 06-07-2025</text>
<text x="827" y="564">PROJ.</text>
<text x="879" y="568">REV #</text>
<text x="827" y="571">NO. :</text>
<text x="724" y="578">CHECKED BY : GSV</text>
<text x="787" y="578">DATE : 06-09-2025</text>
<text x="827" y="578">DWG</text>
<text x="886" y="578">0</text>
<text x="827" y="584">NO. :</text>
<text x="724" y="591">DWG DESCRIPTION : BEAM DETAIL</text>
</g>
<g font-size="5.5">
<text x="312" y="176">(1-W16x31x25-3</text>
<text x="345" y="176">) 25-4</text>
<text x="364" y="176">(P/P25-5)</text>
<text x="114" y="194" transform="rotate(-90 114 194)">5</text>
<text x="123" y="202">1-3</text>
<text x="144" y="199" transform="rotate(-90 144 199)">1-9</text>
<text x="206" y="202">8-0</text>
<text x="290" y="199" transform="rotate(-90 290 199)">9-9</text>
<text x="333" y="202">3-6</text>
<text x="379" y="201" transform="rotate(-90 379 201)">13-3</text>
<text x="408" y="202">3-4</text>
<text x="440" y="201" transform="rotate(-90 440 201)">16-7</text>
<text x="509" y="202">8-4</text>
<text x="583" y="202">4</text>
<text x="690" y="201">1-3</text>
<text x="730" y="200">TYP</text>
<text x="792" y="198">8</text>
<text x="684" y="208">1-2</text>
<text x="789" y="207">6</text>
<text x="802" y="207">1</text>
<text x="647" y="212">1-std21</text>
<text x="682" y="215">4</text>
<text x="843" y="211">TYP</text>
<text x="645" y="218">8 REQ'D</text>
<text x="772" y="220" transform="rotate(-90 772 220)">4</text>
<text x="83" y="225" transform="rotate(-90 83 225)">1</text>
<text x="661" y="227" transform="rotate(-90 661 227)">4</text>
<text x="668" y="225" transform="rotate(-90 668 225)">2</text>
<text x="668" y="229" transform="rotate(-90 668 229)">2</text>
<text x="74" y="235" transform="rotate(-90 74 235)">8</text>
<text x="83" y="238" transform="rotate(-90 83 238)">6</text>
<text x="346" y="238" transform="rotate(-90 346 238)">6</text>
<text x="504" y="238" transform="rotate(-90 504 238)">6</text>
<text x="191" y="248" transform="rotate(-90 191 248)">1-2</text>
<text x="413" y="248" transform="rotate(-90 413 248)">1-2</text>
<text x="105" y="253">1-a100</text>
<text x="312" y="254">1-pl412</text>
<text x="335" y="254">1-a101</text>
<text x="352" y="253">1-pl412</text>
<text x="450" y="255">1-pl412</text>
<text x="529" y="253">1-a102</text>
<text x="772" y="262" transform="rotate(-90 772 262)">4</text>
<text x="215" y="267">1-bpl743</text>
<text x="389" y="268">1-bpl745</text>
<text x="681" y="269" transform="rotate(-90 681 269)">4</text>
<text x="131" y="272" transform="rotate(-90 131 272)">7</text>
<text x="137" y="276" transform="rotate(-90 137 276)">@ pl412</text>
<text x="150" y="275">6</text>
<text x="168" y="275">1-6</text>
<text x="189" y="275">2-0</text>
<text x="228" y="275">2-0</text>
<text x="265" y="275">1-6</text>
<text x="284" y="275">6</text>
<text x="302" y="271" transform="rotate(-90 302 271)">7</text>
<text x="308" y="273" transform="rotate(-90 308 273)">@ pl412</text>
<text x="700" y="275">6</text>
<text x="790" y="272">6</text>
<text x="381" y="276">2</text>
<text x="398" y="276">1-6</text>
<text x="426" y="276">1-6</text>
<text x="438" y="276">2</text>
<text x="789" y="281">6</text>
<text x="698" y="286">6</text>
<text x="94" y="292">2</text>
<text x="144" y="296" transform="rotate(-90 144 296)">1-9</text>
<text x="379" y="297" transform="rotate(-90 379 297)">13-3</text>
<text x="792" y="299">02B1007</text>
<text x="103" y="302">2</text>
<text x="592" y="303">2</text>
<text x="689" y="303">02B1007</text>
<text x="88" y="312">5</text>
<text x="585" y="306" transform="rotate(-90 585 306)">25-1</text>
<text x="596" y="311">4</text>
<text x="86" y="317">COPE</text>
<text x="295" y="313">(SIM)</text>
<text x="445" y="313">(SIM)</text>
<text x="594" y="317">COPE</text>
<text x="587" y="324">2</text>
<text x="51" y="332" transform="rotate(-90 51 332)">Wp EL15-8</text>
<text x="85" y="333" transform="rotate(-90 85 333)">1</text>
<text x="91" y="333" transform="rotate(-90 91 333)">COPE</text>
<text x="604" y="332" transform="rotate(-90 604 332)">1</text>
<text x="609" y="332" transform="rotate(-90 609 332)">COPE</text>
<text x="689" y="332">1-3</text>
<text x="74" y="341" transform="rotate(-90 74 341)">3</text>
<text x="617" y="340" transform="rotate(-90 617 340)">3</text>
<text x="654" y="341">1-pl412</text>
<text x="74" y="346" transform="rotate(-90 74 346)">3</text>
<text x="617" y="345" transform="rotate(-90 617 345)">3</text>
<text x="689" y="344">1-2</text>
<text x="74" y="352" transform="rotate(-90 74 352)">3</text>
<text x="617" y="352" transform="rotate(-90 617 352)">3</text>
<text x="634" y="353">TYP</text>
<text x="684" y="352">8</text>
<text x="23" y="356">1-a876 NS/FS</text>
<text x="56" y="357" transform="rotate(-90 56 357)">1-5</text>
<text x="65" y="355" transform="rotate(-90 65 355)">1-3</text>
<text x="74" y="358" transform="rotate(-90 74 358)">3</text>
<text x="617" y="358" transform="rotate(-90 617 358)">3</text>
<text x="744" y="355">2@12</text>
<text x="761" y="359">TYP</text>
<text x="30" y="363">2</text>
<text x="39" y="363">GOL</text>
<text x="744" y="362">2@12</text>
<text x="33" y="369">5</text>
<text x="40" y="369">C/C</text>
<text x="65" y="370" transform="rotate(-90 65 370)">2</text>
<text x="596" y="369">1-a876 NS/FS</text>
<text x="661" y="366" transform="rotate(-90 661 366)">4</text>
<text x="39" y="377">x1</text>
<text x="596" y="376">5</text>
<text x="603" y="376">C/C</text>
<text x="229" y="383">1-a1368</text>
<text x="469" y="383">1-a1368</text>
<text x="31" y="385">IN OSL</text>
<text x="672" y="389">2@12</text>
<text x="84" y="396" transform="rotate(-90 84 396)">x2</text>
<text x="638" y="393">TYP</text>
<text x="115" y="401">10</text>
<text x="145" y="401">1-4</text>
<text x="170" y="401">1-4</text>
<text x="189" y="401">1-4</text>
<text x="211" y="401">1-4</text>
<text x="238" y="401">1-4</text>
<text x="266" y="401">1-4</text>
<text x="291" y="401">1-4</text>
<text x="325" y="401">1-4</text>
<text x="352" y="401">10</text>
<text x="375" y="401">10</text>
<text x="403" y="401">1-4</text>
<text x="424" y="401">1-4</text>
<text x="449" y="401">1-4</text>
<text x="477" y="401">1-4</text>
<text x="498" y="401">1-4</text>
<text x="513" y="401">1-4</text>
<text x="536" y="401">1-4</text>
<text x="559" y="401">1-4</text>
<text x="575" y="401">10</text>
<text x="592" y="401">1</text>
<text x="672" y="397">2@12</text>
<text x="679" y="408" transform="rotate(-90 679 408)">4</text>
<text x="103" y="419">3</text>
<text x="233" y="419">12-5</text>
<text x="471" y="419">12-5</text>
<text x="700" y="417">6</text>
<text x="698" y="427">6</text>
<text x="366" y="438" transform="rotate(-90 366 438)">12-9</text>
<text x="689" y="446">02B1007</text>
<text x="333" y="486">W</text>
<text x="339" y="486">15</text>
<text x="347" y="486">x</text>
<text x="334" y="494">F</text>
<text x="339" y="494">5</text>
<text x="345" y="494">x</text>
<text x="334" y="502">K</text>
<text x="339" y="502">1</text>
<text x="345" y="502">x</text>
<text x="306" y="514">SHOPBOLTS:</text>
<text x="308" y="520">8-</text>
<text x="316" y="520">Diax2 F1852N</text>
</g>
<g font-size="5">
<text x="745" y="450">THE INFORMATION NOTED HEREON THIS DRAWING IS THE</text>
<text x="745" y="456">PROPERTY OF STEEL FAB ENTERPRISES, INC.AND SHALL</text>
<text x="745" y="462">NOTED BE USED WITHOUT WRITTEN CONSENT.</text>
<text x="508" y="550">1/</text>
<text x="511" y="551">2</text>
<text x="515" y="568">13/</text>
<text x="520" y="570">16</text>
</g>
<g font-size="4.9">
<text x="707" y="31">ASSEMBLY</text>
<text x="725" y="31">TOTAL</text>
<text x="736" y="31">SUB-PIECE</text>
<text x="757" y="31">UNIT</text>
<text x="784" y="31">MATERIAL</text>
<text x="819" y="31">LENGTH</text>
<text x="847" y="31">REMARKS</text>
<text x="874" y="31">UNIT</text>
<text x="890" y="31">TOTAL</text>
<text x="710" y="37">MARK</text>
<text x="726" y="37">QTY</text>
<text x="740" y="37">MARK</text>
<text x="758" y="37">QTY</text>
<text x="781" y="37">DESCRIPTION</text>
<text x="814" y="37">FT</text>
<text x="823" y="37">IN</text>
<text x="873" y="37">WEIGHT</text>
<text x="889" y="37">WEIGHT</text>
<text x="706" y="44">02B1007</text>
<text x="728" y="44">ONE</text>
<text x="769" y="44">BEAM</text>
<text x="836" y="44">PNT</text>
<text x="877" y="44">1562</text>
<text x="891" y="44">1562</text>
<text x="731" y="50">1</text>
<text x="736" y="50">02B1007</text>
<text x="764" y="50">1</text>
<text x="769" y="50">W16x31</text>
<text x="816" y="50">25</text>
<text x="821" y="50">3</text>
<text x="836" y="50">A992</text>
<text x="879" y="50">784</text>
<text x="893" y="50">784</text>
<text x="731" y="57">1</text>
<text x="736" y="57">a102</text>
<text x="764" y="57">1</text>
<text x="769" y="57">L8x4x</text>
<text x="818" y="57">8</text>
<text x="821" y="57">4</text>
<text x="836" y="57">A36</text>
<text x="879" y="57">163</text>
<text x="893" y="57">163</text>
<text x="731" y="63">1</text>
<text x="736" y="63">a101</text>
<text x="764" y="63">1</text>
<text x="769" y="63">L8x4x</text>
<text x="818" y="63">3</text>
<text x="821" y="63">6</text>
<text x="836" y="63">A36</text>
<text x="880" y="63">69</text>
<text x="895" y="63">69</text>
<text x="731" y="69">1</text>
<text x="736" y="69">a100</text>
<text x="764" y="69">1</text>
<text x="769" y="69">L8x4x</text>
<text x="818" y="69">1</text>
<text x="821" y="69">3</text>
<text x="836" y="69">A36</text>
<text x="880" y="69">25</text>
<text x="895" y="69">25</text>
<text x="731" y="76">2</text>
<text x="736" y="76">a1368</text>
<text x="764" y="76">2</text>
<text x="769" y="76">L6x4x</text>
<text x="816" y="76">12</text>
<text x="821" y="76">5</text>
<text x="836" y="76">A36</text>
<text x="879" y="76">129</text>
<text x="893" y="76">257</text>
<text x="731" y="82">4</text>
<text x="736" y="82">a876</text>
<text x="764" y="82">4</text>
<text x="769" y="82">L4x4x</text>
<text x="818" y="82">1</text>
<text x="821" y="82">0</text>
<text x="836" y="82">A36</text>
<text x="882" y="82">8</text>
<text x="895" y="82">33</text>
<text x="731" y="88">1</text>
<text x="736" y="88">bpl743</text>
<text x="764" y="88">1</text>
<text x="769" y="88">PL x96</text>
<text x="818" y="88">1</text>
<text x="821" y="88">10</text>
<text x="836" y="88">BENT A36</text>
<text x="879" y="88">153</text>
<text x="893" y="88">153</text>
<text x="731" y="95">1</text>
<text x="736" y="95">bpl745</text>
<text x="764" y="95">1</text>
<text x="769" y="95">PL x40</text>
<text x="818" y="95">1</text>
<text x="821" y="95">10</text>
<text x="836" y="95">BENT A36</text>
<text x="880" y="95">64</text>
<text x="895" y="95">64</text>
<text x="731" y="101">4</text>
<text x="736" y="101">pl412</text>
<text x="764" y="101">4</text>
<text x="769" y="101">PL x3</text>
<text x="818" y="101">0</text>
<text x="821" y="101">7</text>
<text x="836" y="101">A36</text>
<text x="882" y="101">2</text>
<text x="896" y="101">8</text>
<text x="731" y="107">8</text>
<text x="736" y="107">std21</text>
<text x="764" y="107">8</text>
<text x="772" y="107">DiaHEADEDSTUD</text>
<text x="818" y="107">0</text>
<text x="821" y="107">3</text>
<text x="836" y="107">A108</text>
<text x="882" y="107">0</text>
<text x="896" y="107">2</text>
<text x="731" y="114">8</text>
<text x="764" y="114">8</text>
<text x="772" y="114">DiaF1852N</text>
<text x="818" y="114">0</text>
<text x="821" y="114">2</text>
<text x="882" y="114">1</text>
<text x="896" y="114">5</text>
<text x="769" y="127">FIELDBOLTS</text>
<text x="731" y="133">6</text>
<text x="772" y="133">DiaF1852N</text>
<text x="818" y="133">0</text>
<text x="821" y="133">2</text>
<text x="731" y="139">2</text>
<text x="772" y="139">DiaF1852N</text>
<text x="818" y="139">0</text>
<text x="821" y="139">2</text>
<text x="731" y="146">8</text>
<text x="772" y="146">DiaF1852N</text>
<text x="818" y="146">0</text>
<text x="821" y="146">1</text>
<text x="729" y="152">19</text>
<text x="772" y="152">Dia HILTIKB-TZ2</text>
<text x="818" y="152">0</text>
<text x="821" y="152">6</text>
<text x="769" y="158">EXPANSIONANCHOR</text>
</g>
<g font-size="4.7">
<text x="91" y="176">(-</text>
<text x="98" y="176">)</text>
<text x="339" y="175">7/</text>
<text x="342" y="176">16</text>
<text x="356" y="175">7/</text>
<text x="358" y="176">16</text>
<text x="593" y="176">(-</text>
<text x="599" y="176">)</text>
<text x="114" y="190" transform="rotate(-90 114 190)">4</text>
<text x="145" y="191" transform="rotate(-90 145 191)">16</text>
<text x="291" y="191" transform="rotate(-90 291 191)">16</text>
<text x="379" y="191" transform="rotate(-90 379 191)">16</text>
<text x="441" y="191" transform="rotate(-90 441 191)">16</text>
<text x="112" y="192" transform="rotate(-90 112 192)">3/</text>
<text x="143" y="194" transform="rotate(-90 143 194)">3/</text>
<text x="289" y="194" transform="rotate(-90 289 194)">3/</text>
<text x="378" y="194" transform="rotate(-90 378 194)">3/</text>
<text x="439" y="193" transform="rotate(-90 439 193)">3/</text>
<text x="128" y="201">7/</text>
<text x="131" y="203">16</text>
<text x="585" y="201">3/</text>
<text x="588" y="203">4</text>
<text x="695" y="200">1/</text>
<text x="698" y="201">4</text>
<text x="145" y="210">1/</text>
<text x="293" y="210">1/</text>
<text x="443" y="209">1/</text>
<text x="689" y="207">3/</text>
<text x="692" y="208">8</text>
<text x="711" y="207">7/</text>
<text x="714" y="208">8</text>
<text x="791" y="206">3/</text>
<text x="793" y="208">4</text>
<text x="804" y="206">1/</text>
<text x="807" y="208">4</text>
<text x="819" y="205">3/</text>
<text x="822" y="207">16</text>
<text x="148" y="211">4</text>
<text x="295" y="211">4</text>
<text x="381" y="210">1/</text>
<text x="384" y="212">4</text>
<text x="446" y="211">4</text>
<text x="819" y="213">3/</text>
<text x="822" y="214">16</text>
<text x="83" y="220" transform="rotate(-90 83 220)">4</text>
<text x="82" y="222" transform="rotate(-90 82 222)">1/</text>
<text x="83" y="233" transform="rotate(-90 83 233)">4</text>
<text x="346" y="233" transform="rotate(-90 346 233)">4</text>
<text x="504" y="233" transform="rotate(-90 504 233)">4</text>
<text x="82" y="236" transform="rotate(-90 82 236)">3/</text>
<text x="191" y="240" transform="rotate(-90 191 240)">8</text>
<text x="345" y="236" transform="rotate(-90 345 236)">3/</text>
<text x="414" y="240" transform="rotate(-90 414 240)">8</text>
<text x="502" y="236" transform="rotate(-90 502 236)">3/</text>
<text x="190" y="242" transform="rotate(-90 190 242)">3/</text>
<text x="412" y="242" transform="rotate(-90 412 242)">3/</text>
<text x="130" y="270" transform="rotate(-90 130 270)">7/</text>
<text x="131" y="267" transform="rotate(-90 131 267)">8</text>
<text x="301" y="269" transform="rotate(-90 301 269)">13/</text>
<text x="303" y="264" transform="rotate(-90 303 264)">16</text>
<text x="709" y="274">3/</text>
<text x="712" y="276">4</text>
<text x="800" y="271">3/</text>
<text x="802" y="273">4</text>
<text x="791" y="279">3/</text>
<text x="793" y="281">4</text>
<text x="379" y="287" transform="rotate(-90 379 287)">16</text>
<text x="700" y="285">3/</text>
<text x="703" y="286">4</text>
<text x="96" y="291">1/</text>
<text x="99" y="292">2</text>
<text x="143" y="291" transform="rotate(-90 143 291)">3/</text>
<text x="145" y="288" transform="rotate(-90 145 288)">16</text>
<text x="378" y="290" transform="rotate(-90 378 290)">3/</text>
<text x="584" y="299" transform="rotate(-90 584 299)">7/</text>
<text x="585" y="296" transform="rotate(-90 585 296)">16</text>
<text x="94" y="301">1/</text>
<text x="97" y="303">2</text>
<text x="594" y="301">1/</text>
<text x="597" y="303">2</text>
<text x="90" y="310">3/</text>
<text x="93" y="312">4</text>
<text x="598" y="310">1/</text>
<text x="601" y="312">4</text>
<text x="595" y="323">1/</text>
<text x="86" y="328" transform="rotate(-90 86 328)">2</text>
<text x="597" y="325">2</text>
<text x="603" y="330" transform="rotate(-90 603 330)">1/</text>
<text x="604" y="327" transform="rotate(-90 604 327)">2</text>
<text x="84" y="331" transform="rotate(-90 84 331)">1/</text>
<text x="617" y="336" transform="rotate(-90 617 336)">2</text>
<text x="694" y="331">1/</text>
<text x="697" y="332">4</text>
<text x="73" y="339" transform="rotate(-90 73 339)">3/</text>
<text x="74" y="336" transform="rotate(-90 74 336)">4</text>
<text x="479" y="340" transform="rotate(-90 479 340)">1/</text>
<text x="481" y="337" transform="rotate(-90 481 337)">8</text>
<text x="615" y="338" transform="rotate(-90 615 338)">1/</text>
<text x="65" y="347" transform="rotate(-90 65 347)">8</text>
<text x="695" y="342">3/</text>
<text x="697" y="344">8</text>
<text x="711" y="342">7/</text>
<text x="714" y="344">8</text>
<text x="55" y="352" transform="rotate(-90 55 352)">7/</text>
<text x="56" y="349" transform="rotate(-90 56 349)">8</text>
<text x="63" y="350" transform="rotate(-90 63 350)">7/</text>
<text x="686" y="351">1/</text>
<text x="689" y="353">8</text>
<text x="728" y="353">3/</text>
<text x="652" y="355">1/</text>
<text x="655" y="357">4</text>
<text x="732" y="355">16</text>
<text x="32" y="362">9/</text>
<text x="34" y="363">16</text>
<text x="728" y="361">3/</text>
<text x="732" y="362">16</text>
<text x="35" y="368">1/</text>
<text x="38" y="370">2</text>
<text x="32" y="376">13/</text>
<text x="36" y="378">16</text>
<text x="598" y="375">1/</text>
<text x="601" y="376">2</text>
<text x="656" y="388">3/</text>
<text x="660" y="390">16</text>
<text x="656" y="395">3/</text>
<text x="85" y="399" transform="rotate(-90 85 399)">16</text>
<text x="119" y="399">7/</text>
<text x="122" y="401">8</text>
<text x="356" y="399">7/</text>
<text x="358" y="401">8</text>
<text x="379" y="399">7/</text>
<text x="381" y="401">8</text>
<text x="580" y="399">7/</text>
<text x="582" y="401">8</text>
<text x="660" y="397">16</text>
<text x="83" y="403" transform="rotate(-90 83 403)">11/</text>
<text x="105" y="418">1/</text>
<text x="108" y="419">2</text>
<text x="240" y="418">3/</text>
<text x="243" y="419">4</text>
<text x="479" y="418">3/</text>
<text x="481" y="419">4</text>
<text x="709" y="416">3/</text>
<text x="712" y="418">4</text>
<text x="700" y="425">3/</text>
<text x="365" y="431" transform="rotate(-90 365 431)">1/</text>
<text x="367" y="428" transform="rotate(-90 367 428)">4</text>
<text x="703" y="427">4</text>
<text x="343" y="485">7/</text>
<text x="349" y="485">1/</text>
<text x="345" y="487">8</text>
<text x="352" y="487">4</text>
<text x="341" y="493">1/</text>
<text x="343" y="494">2</text>
<text x="347" y="493">7/</text>
<text x="350" y="494">16</text>
<text x="341" y="500">1/</text>
<text x="343" y="502">8</text>
<text x="347" y="500">13/</text>
<text x="351" y="502">16</text>
<text x="311" y="519">3/</text>
<text x="314" y="521">4</text>
</g>
<g font-size="4.2">
<text x="823" y="49">7/</text>
<text x="825" y="51">16</text>
<text x="776" y="56">1/</text>
<text x="778" y="57">2</text>
<text x="776" y="62">1/</text>
<text x="778" y="63">2</text>
<text x="776" y="68">1/</text>
<text x="778" y="70">2</text>
<text x="823" y="68">7/</text>
<text x="825" y="70">16</text>
<text x="776" y="75">5/</text>
<text x="778" y="76">16</text>
<text x="823" y="75">3/</text>
<text x="825" y="76">4</text>
<text x="776" y="81">5/</text>
<text x="778" y="82">16</text>
<text x="772" y="87">1/</text>
<text x="774" y="89">4</text>
<text x="824" y="87">7/</text>
<text x="826" y="89">16</text>
<text x="772" y="94">1/</text>
<text x="774" y="95">4</text>
<text x="824" y="94">7/</text>
<text x="826" y="95">16</text>
<text x="772" y="100">1/</text>
<text x="774" y="101">4</text>
<text x="778" y="100">3/</text>
<text x="780" y="101">4</text>
<text x="823" y="100">7/</text>
<text x="825" y="101">8</text>
<text x="769" y="106">1/</text>
<text x="770" y="108">2</text>
<text x="769" y="113">3/</text>
<text x="770" y="114">4</text>
<text x="769" y="132">3/</text>
<text x="823" y="132">1/</text>
<text x="770" y="133">4</text>
<text x="825" y="133">4</text>
<text x="769" y="138">3/</text>
<text x="770" y="140">4</text>
<text x="769" y="144">3/</text>
<text x="770" y="146">4</text>
<text x="823" y="144">3/</text>
<text x="825" y="146">4</text>
<text x="769" y="151">5/</text>
<text x="770" y="152">8</text>
</g>
<g font-size="4">
<text x="93" y="175">5/</text>
<text x="95" y="176">16</text>
<text x="595" y="175">1/</text>
<text x="598" y="176">4</text>
</g>
<g font-size="3.7">
<text x="17" y="551" transform="rotate(-90 17 551)">03:33:07</text>
<text x="17" y="562" transform="rotate(-90 17 562)">2025</text>
<text x="17" y="570" transform="rotate(-90 17 570)">Jul 29</text>
<text x="17" y="593" transform="rotate(-90 17 593)">PRINTED ON</text>
</g>
</svg>
